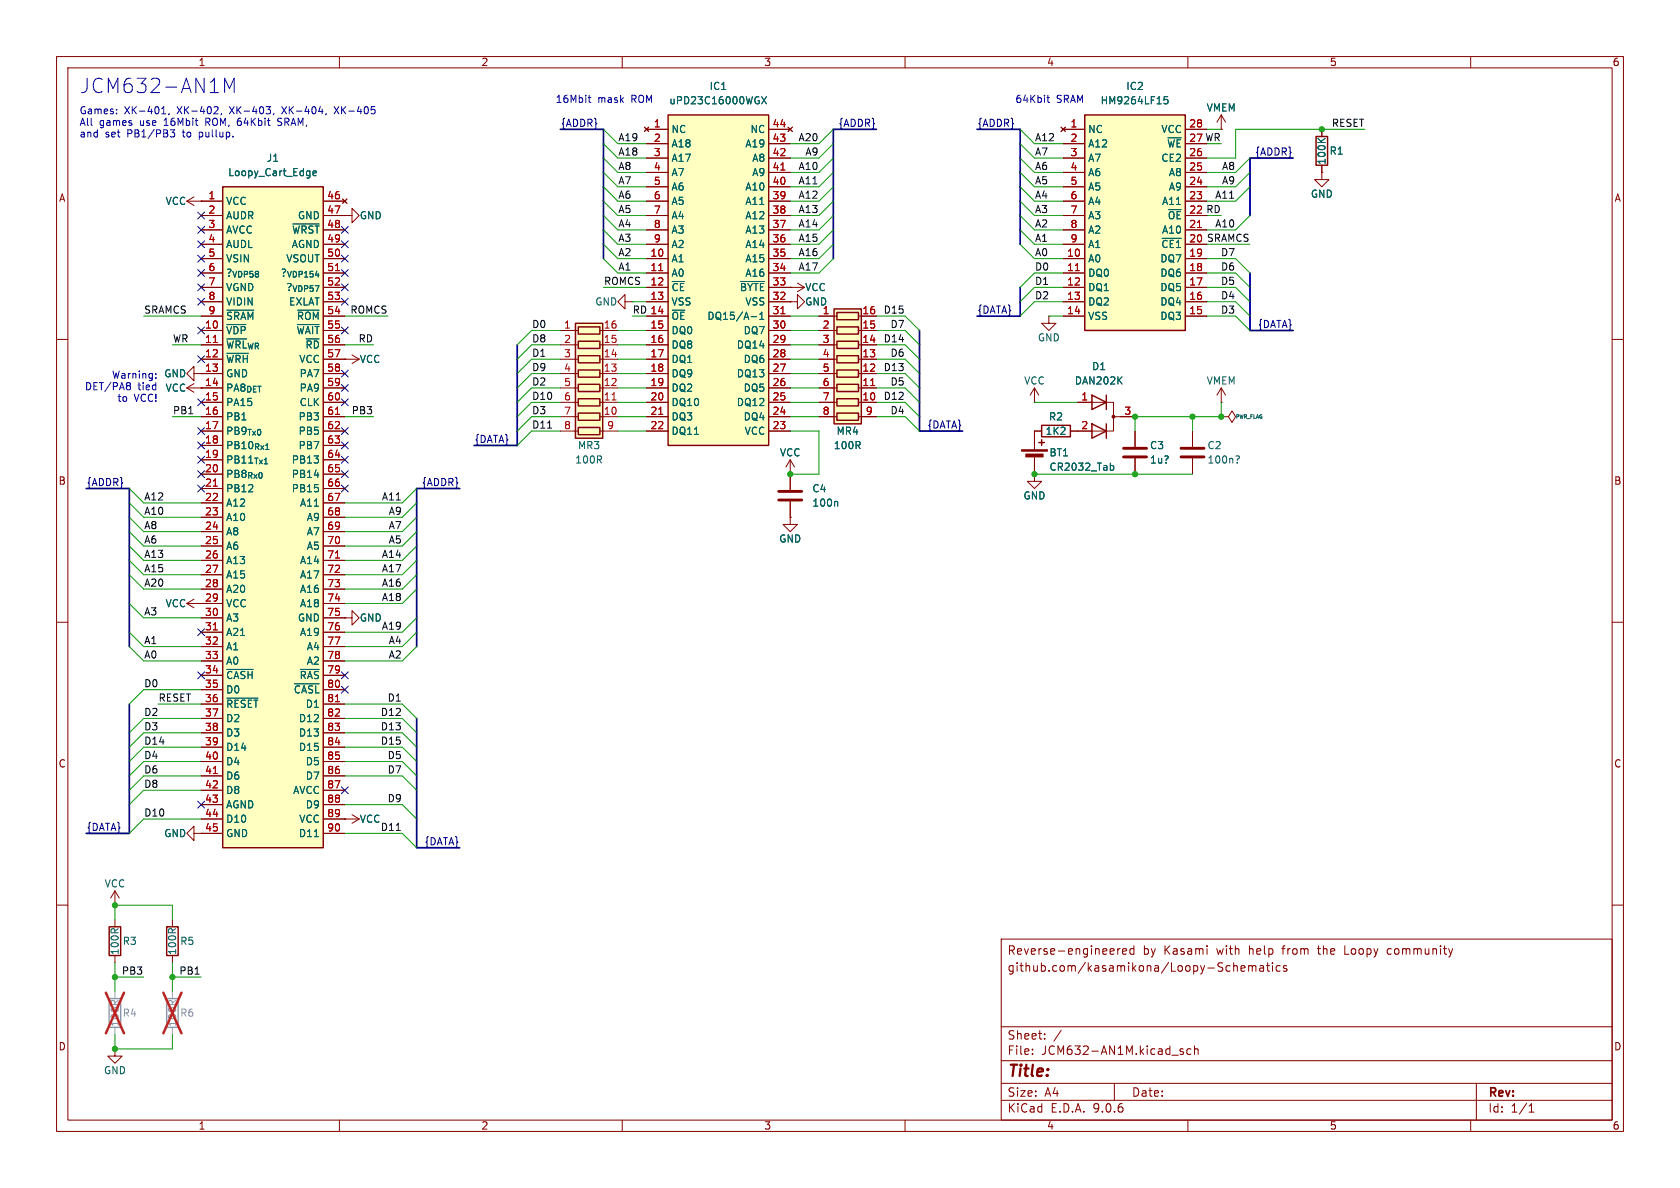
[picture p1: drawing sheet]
<svg xmlns="http://www.w3.org/2000/svg" width="297mm" height="210mm" viewBox="0 0 297 210" stroke-linecap="round" stroke-linejoin="round" font-family="sans-serif">
<g fill="none" stroke="#840000" stroke-width=".18">
<path d="M10 10h277v190h-277zM12 12h273v186h-273zM60 10v2M110 10v2M160 10v2M210 10v2M260 10v2M10 60h2M33 68.6l1.3 .7M33 68.6h2.6M34.3 67.8l-1.3 .8M35.6 68.6h.1"/>
<path d="M285 60h2M10 110h2M61 109.2h1.2v-1.2l1.3 1.2-1.3 1.3v-1.3M61 109.2h.1M285 110h2M10 160h2M177 166h108v32h-108zM197.6 167.7v1M198 167.7l-.3 .1-.1 .2M198.5 168.2l.7-.1-.1-.3-.4-.1-.2 .2v.7h.6M200.5 167.8l-.5-.1-.3 .3v.4l.2 .2h.6M200.5 167.2v1.5"/>
<path d="M213.4 167.2v.1M213.4 167.7v1M218.3 170.7h.2l.2 .2v.8M219.4 171.2l.7-.1-.1-.3-.4-.1-.2 .2 .1 .7h.5M220.7 170.8l.5-.1 .2 .2M220.7 170.7v1M221.4 170.9l.2-.2 .4 .1v.9M221.4 170.9v.8M222.7 170.8h.6l.1 .9M223.4 171.1h-.5a.29 .29 0 0 0-.2 .3 .29 .29 0 0 0 .2 .3l.5-.1M223.9 170.7h.6M224.1 170.2v1.3l.4 .2"/>
<path d="M225 170.2v.1M225 170.7v1M226.3 170.8l-.4-.1-.3 .3v.4l.1 .2h.6M227.5 170.8l-.4-.1-.2 .2 .1 .2 .5 .2v.3h-.6M237.7 167.2v1.5h.8M245.5 167.7l-.3 .3v.4l.3 .3M285 160h2M20.3 185.4v1.3h1.3l-1.3 1.3-1.3-1.3h1.3M20.3 185.4h.1M60 198v2M110 198v2M160 198v2"/>
<path d="M177 194.5h108M177 191.5h108M177 187.5h108M177 181.5h108M182.5 186.3v.1M182.5 185.5v.1M184.7 183.6v.1M184.7 182.8v.1M187.6 182.1l-1.3 2M197 191.5v3M208.8 185.9l.4 .1v.2l-.2 .2h-.3M208.8 185.4l.4 .1"/>
<path d="M210 198v2M210.5 185.5l-.4-.1-.3 .3v.4l.2 .2h.5M211.2 185.5l.2-.1 .3 .1 .1 .9M211.2 184.9v1.5M260 198v2M261 191.5v6.5M270.3 196.6h.9M270.3 195.5l.4-.4v1.5"/>
</g>
<path d="M19.3 176.5h2v5.1h-2z" fill="none" stroke="#a1a1a1" stroke-width=".25"/>
<path d="M20.3 175.3v1.2M20.3 181.6v1.3" fill="none" stroke="#a1a1a1" stroke-width=".18"/>
<path d="M18.7 175.5l3.2 7.2M21.9 175.5l-3.2 7.2" fill="none" stroke="#e12e31" stroke-width=".46"/>
<path d="M118.1 20.3h17.8v58.4h-17.8z" fill="#ffffc2"/>
<path d="M118.1 20.3h17.8v58.4h-17.8z" fill="none" stroke="#840000" stroke-width=".25"/>
<g fill="none" stroke="#840000" stroke-width=".18">
<path d="M61 38.1h1.2v-1.3l1.3 1.3-1.3 1.3v-1.3M61 38.1h.1M113.9 22.5l.8 .7M114.3 22.9h3.8M114.3 25.4h3.8M114.3 27.9h3.8M114.3 30.5h3.8M114.3 33h3.8M114.3 35.6h3.8M114.3 38.1h3.8M114.7 22.5l-.8 .7M135.9 22.9h3.8"/>
<path d="M135.9 25.4h3.8M135.9 27.9h3.8M135.9 30.5h3.8M135.9 33h3.8M135.9 35.6h3.8M135.9 38.1h3.8M139.3 22.5l.8 .7M140.1 22.5l-.8 .7M114.3 40.6h3.8M114.3 43.2h3.8M114.3 45.7h3.8M114.3 48.3h3.8"/>
<path d="M114.3 50.8h3.8M114.3 53.3h3.8M114.3 55.9h3.8M114.3 58.4h3.8M135.9 40.6h3.8M135.9 43.2h3.8M135.9 45.7h3.8M135.9 48.3h3.8M135.9 50.8h3.8M135.9 53.3h3.8M135.9 55.9h3.8M135.9 58.4h3.8"/>
<path d="M114.3 61h3.8M114.3 63.5h3.8M114.3 66h3.8M114.3 68.6h3.8M114.3 71.1h3.8M114.3 73.7h3.8M114.3 76.2h3.8M135.9 61h3.8M135.9 63.5h3.8M135.9 66h3.8M135.9 68.6h3.8M135.9 71.1h3.8"/>
<path d="M135.9 73.7h3.8M135.9 76.2h3.8M33 106.7l1.3 .7M33 106.7h2.6M34.3 105.9l-1.3 .8M35.6 106.7h.1"/>
</g>
<path d="M138 30.1h.8M116.4 47.8h.8M138 55.5h.8M116.4 73.2h.8" fill="none" stroke="#a90000" stroke-width=".18"/>
<path d="M134.7 17.1l.8 1.3M135.5 17.1l-.8 1.3M130.9 49.8h4.3M132.8 56h1M134.3 56.5h.7M134.3 55.6l.4-.4v1.3" fill="none" stroke="#006464" stroke-width=".18"/>
<path d="M147.4 54.6h4.9v20.3h-4.9z" fill="#ffffc2"/>
<path d="M232.7 24.1h2v5.1h-2zM147.4 54.6h4.9v20.3h-4.9zM148 55.2h3.8v1.3h-3.8zM148 57.8h3.8v1.3h-3.8zM148 60.3h3.8v1.3h-3.8zM148 62.9h3.8v1.2h-3.8zM148 65.4h3.8v1.3h-3.8zM148 67.9h3.8v1.3h-3.8zM148 70.5h3.8v1.3h-3.8zM148 73h3.8v1.3h-3.8zM19.3 163.8h2v5.1h-2z" fill="none" stroke="#840000" stroke-width=".25"/>
<g fill="none" stroke="#840000" stroke-width=".18">
<path d="M33 35.6l1.3 .7M33 35.6h2.6M34.3 34.8l-1.3 .8M35.6 35.6h.1M233.7 30.5v1.3h1.2l-1.2 1.2-1.3-1.2h1.3M233.7 30.5h.1M233.7 22.9v1.2M233.7 29.2v1.3M139.7 50.8h.1M139.7 53.3h1.3v-1.2l1.2 1.2-1.2 1.3v-1.3M139.7 53.3h.1M139.7 50.8h2.5"/>
<path d="M141 50l1.2 .8M142.2 50.8l-1.2 .8M144.8 55.9h3.2M144.8 58.4h3.2M151.8 55.9h3.1M151.8 58.4h3.1M144.8 61h3.2M144.8 63.5h3.2M144.8 66h3.2M144.8 68.6h3.2M144.8 71.1h3.2M144.8 73.7h3.2"/>
<path d="M151.8 61h3.1M151.8 63.5h3.1M151.8 66h3.1M151.8 68.6h3.1M151.8 71.1h3.1M151.8 73.7h3.1M20.3 157.5v2.5M20.3 157.5l.8 1.3M20.3 157.5l-.7 1.3M34.3 147.3v-1.2l-1.3 1.2 1.3 1.3v-1.3h1.3M35.6 147.3h.1M61 144.8h.1"/>
<path d="M61 144.8h2.5M62.2 144l1.3 .8M63.5 144.8l-1.3 .7M20.3 160h.1M20.3 162.6v1.2M20.3 168.9v1.3"/>
</g>
<path d="M153.9 68.2h.7" fill="none" stroke="#a90000" stroke-width=".18"/>
<path d="M29.5 176.5h2v5.1h-2z" fill="none" stroke="#a1a1a1" stroke-width=".25"/>
<path d="M30.5 175.3v1.2M30.5 181.6v1.3" fill="none" stroke="#a1a1a1" stroke-width=".18"/>
<path d="M28.9 175.5l3.2 7.2M32.1 175.5l-3.2 7.2" fill="none" stroke="#e12e31" stroke-width=".46"/>
<path d="M233 24.5l.7 .7M234.3 24.5l-.8 .5" fill="none" stroke="#006464" stroke-width=".18"/>
<path d="M39.4 33h17.7v116.9h-17.7z" fill="#ffffc2"/>
<path d="M39.4 33h17.7v116.9h-17.7zM29.5 163.8h2v5.1h-2z" fill="none" stroke="#840000" stroke-width=".25"/>
<g fill="none" stroke="#840000" stroke-width=".18">
<path d="M35.6 35.6h3.8M35.6 38.1h3.8M57.1 35.6h3.9M57.1 38.1h3.9M60.6 35.2l.7 .7M61.3 35.2l-.7 .7M215.9 22.9h.1M215.9 20.3l-.8 1.3M215.9 20.3l.8 1.3M215.9 20.3v2.6M35.6 40.6h3.8M35.6 43.2h3.8"/>
<path d="M35.6 45.7h3.8M35.6 48.3h3.8M35.6 50.8h3.8M35.6 53.3h3.8M35.6 55.9h3.8M35.6 58.4h3.8M57.1 40.6h3.9M57.1 43.2h3.9M57.1 45.7h3.9M57.1 48.3h3.9M57.1 50.8h3.9M57.1 53.3h3.9"/>
<path d="M57.1 55.9h3.9M57.1 58.4h3.9M34.3 66v-1.2l-1.3 1.2 1.3 1.3v-1.3h1.3M35.6 66h.1M35.6 61h3.8M35.6 63.5h3.8M35.6 66h3.8M35.6 68.6h3.8M35.6 71.1h3.8M35.6 73.7h3.8M35.6 76.2h3.8M35.6 78.7h3.8"/>
<path d="M57.1 61h3.9M57.1 63.5h6.4M57.1 66h3.9M57.1 68.6h3.9M57.1 71.1h3.9M57.1 73.7h3.9M57.1 76.2h3.9M57.1 78.7h3.9M61 63.5h.1M62.2 62.7l1.3 .8M63.5 63.5l-1.3 .8M215.9 73.7h1.3l.6-1.1 .6 1.1-.6 1-.6-1"/>
<path d="M215.9 73.7h.1M35.6 81.3h3.8M35.6 83.8h3.8M35.6 86.4h3.8M35.6 88.9h3.8M35.6 91.4h3.8M35.6 94h3.8M35.6 96.5h3.8M35.6 99.1h3.8M57.1 81.3h3.9M57.1 83.8h3.9M57.1 86.4h3.9"/>
<path d="M57.1 88.9h3.9M57.1 91.4h3.9M57.1 94h3.9M57.1 96.5h3.9M57.1 99.1h3.9M35.6 101.6h3.8M35.6 104.1h3.8M35.6 106.7h3.8M35.6 109.2h3.8M35.6 111.8h3.8M35.6 114.3h3.8M35.6 116.8h3.8"/>
<path d="M35.6 119.4h3.8M57.1 101.6h3.9M57.1 104.1h3.9M57.1 106.7h3.9M57.1 109.2h3.9M57.1 111.8h3.9M57.1 114.3h3.9M57.1 116.8h3.9M57.1 119.4h3.9M35.6 121.9h3.8M35.6 124.5h3.8M35.6 127h3.8"/>
<path d="M35.6 129.5h3.8M35.6 132.1h3.8M35.6 134.6h3.8M35.6 137.2h3.8M35.6 139.7h3.8M57.1 121.9h3.9M57.1 124.5h3.9M57.1 127h3.9M57.1 129.5h3.9M57.1 132.1h3.9M57.1 134.6h3.9M57.1 137.2h3.9"/>
<path d="M57.1 139.7h3.9M35.6 142.2h3.8M35.6 144.8h3.8M35.6 147.3h3.8M57.1 142.2h3.9M57.1 144.8h3.9M57.1 147.3h3.9M30.5 162.6v1.2M30.5 168.9v1.3"/>
</g>
<g fill="none" stroke="#006464" stroke-width=".18">
<path d="M51.8 39.6h4.6M55.3 30.6l.6-.1v-.2l-.4-.1-.2 .2 .1 .6h.5M40.1 54.8h4.8M40.1 57.4h3.4M40.1 59.9h3.5M52.6 57.4h3.8M52.6 54.8h3.8M40.1 62.5h3.8M40.1 118.3h4.6M53.1 118.3h3.3M40.1 123.4h5.5M52.1 120.9h4.3"/>
<path d="M55.6 147.9h.7"/>
</g>
<path d="M59.3 47.8h.7M37.7 60.5h.7M59.3 73.2h.7M37.7 85.9h.7M59.3 98.6h.7M37.7 111.3h.7M37.7 136.7h.7M59.3 124h.7" fill="none" stroke="#a90000" stroke-width=".18"/>
<path d="M191.8 20.3h17.7v38.1h-17.7z" fill="#ffffc2"/>
<path d="M191.8 20.3h17.7v38.1h-17.7z" fill="none" stroke="#840000" stroke-width=".25"/>
<g fill="none" stroke="#840000" stroke-width=".18">
<path d="M187.6 22.5l.7 .7M188 22.9h3.8M188 25.4h3.8M188 27.9h3.8M188 30.5h3.8M188 33h3.8M188 35.6h3.8M188 38.1h3.8M188.3 22.5l-.7 .7M209.5 22.9h3.9M209.5 25.4h3.9M209.5 27.9h3.9"/>
<path d="M209.5 30.5h3.9M209.5 33h3.9M209.5 35.6h3.9M209.5 38.1h3.9M110.5 53.3v-1.2l-1.3 1.2 1.3 1.3v-1.3h1.3M111.8 53.3h.1M188 55.9h3.8M188 40.6h3.8M188 43.2h3.8M188 45.7h3.8M188 48.3h3.8M188 50.8h3.8"/>
<path d="M188 53.3h3.8M209.5 55.9h3.9M209.5 40.6h3.9M209.5 43.2h3.9M209.5 45.7h3.9M209.5 48.3h3.9M209.5 50.8h3.9M209.5 53.3h3.9M210.8 76.2v2.8M215.9 71.1h.1M215.9 68.6l-.8 1.3M215.9 68.6l.8 1.3"/>
<path d="M215.9 68.6v2.5M139.7 91.4v1.3h1.3l-1.3 1.3-1.3-1.3h1.3M139.7 91.4h.1M139.7 83.8h.1M139.7 81.3v5.3M139.7 88.6v2.8M139.7 81.3l-.8 1.3M139.7 81.3l.8 1.3M210.8 81v2.8"/>
</g>
<path d="M190.1 47.8h.7M211.7 40.2h.7" fill="none" stroke="#a90000" stroke-width=".18"/>
<path d="M206.4 17.1h-.6v.6l.2-.1h.4l.1 .2-.1 .4-.1 .2-.5-.2M205.4 42.1h3.4M147.9 88.6l.2 .2v.7M218.6 80.6h.3l.2 .2-.4 .5M218.7 81.7v.2" fill="none" stroke="#006464" stroke-width=".18"/>
<path d="M208.8 79.2h4.1M137.7 86.9h4M137.7 88.4h4M208.8 80.8h4.1" fill="none" stroke="#840000" stroke-width=".51"/>
<path d="M101.7 57.2h4.9v20.3h-4.9z" fill="#ffffc2"/>
<g fill="none" stroke="#840000" stroke-width=".25">
<path d="M101.7 57.2h4.9v20.3h-4.9zM102.2 57.8h3.8v1.3h-3.8zM102.2 60.3h3.8v1.3h-3.8zM102.2 62.9h3.8v1.2h-3.8zM102.2 65.4h3.8v1.3h-3.8zM102.2 67.9h3.8v1.3h-3.8zM102.2 70.5h3.8v1.3h-3.8zM102.2 73h3.8v1.3h-3.8zM102.2 75.6h3.8v1.2h-3.8zM183.6 78.2h1.1M184.1 75.2h5.1v2h-5.1zM184.1 77.7v1"/>
<path d="M193 69.9l2.6 1.2-2.6 1.3zM193 74.9l2.6 1.3-2.6 1.3zM195.6 69.9v2.5M195.6 74.9v2.6"/>
</g>
<g fill="none" stroke="#840000" stroke-width=".18">
<path d="M35.6 35.6h.1M35.6 35.6h3.8M35.6 38.1h3.8M57.1 35.6h3.9M57.1 38.1h3.9M60.6 35.2l.7 .7M61 38.1h.1M61.3 35.2l-.7 .7M113.9 22.5l.8 .7M114.3 35.6h3.8M114.3 38.1h3.8M114.3 22.9h3.8"/>
<path d="M114.3 25.4h3.8M114.3 27.9h3.8M114.3 30.5h3.8M114.3 33h3.8M114.7 22.5l-.8 .7M135.9 35.6h3.8M135.9 38.1h3.8M135.9 22.9h3.8M135.9 25.4h3.8M135.9 27.9h3.8M135.9 30.5h3.8M135.9 33h3.8"/>
<path d="M139.3 22.5l.8 .7M140.1 22.5l-.8 .7M187.6 22.5l.7 .7M188 35.6h3.8M188 38.1h3.8M188 22.9h3.8M188 25.4h3.8M188 27.9h3.8M188 30.5h3.8M188 33h3.8M188.3 22.5l-.7 .7M209.5 35.6h3.9"/>
<path d="M209.5 38.1h3.9M209.5 22.9h3.9M209.5 25.4h3.9M209.5 27.9h3.9M209.5 30.5h3.9M209.5 33h3.9M215.9 22.9h.1M233.7 30.5h.1M233.7 22.9v1.2M233.7 29.2v1.3M35.6 58.4h3.8M35.6 40.6h3.8"/>
<path d="M35.6 43.2h3.8M35.6 45.7h3.8M35.6 48.3h3.8M35.6 50.8h3.8M35.6 53.3h3.8M35.6 55.9h3.8M57.1 58.4h3.9M57.1 40.6h3.9M57.1 43.2h3.9M57.1 45.7h3.9M57.1 48.3h3.9M57.1 50.8h3.9"/>
<path d="M57.1 53.3h3.9M57.1 55.9h3.9M99.1 58.4h3.1M106 58.4h3.2M114.3 58.4h3.8M114.3 40.6h3.8M114.3 43.2h3.8M114.3 45.7h3.8M114.3 48.3h3.8M114.3 50.8h3.8M114.3 53.3h3.8M114.3 55.9h3.8"/>
<path d="M135.9 58.4h3.8M135.9 40.6h3.8M135.9 43.2h3.8M135.9 45.7h3.8M135.9 48.3h3.8M135.9 50.8h3.8M135.9 53.3h3.8M135.9 55.9h3.8M139.7 53.3h.1M139.7 50.8h.1M144.8 58.4h2.5M144.8 55.9h2.5"/>
<path d="M152.4 58.4h2.5M152.4 55.9h2.5M185.4 55.9v1.3h1.3l-1.3 1.2-1.3-1.2h1.3M185.4 55.9h.1M188 40.6h3.8M188 43.2h3.8M188 45.7h3.8M188 48.3h3.8M188 50.8h3.8M188 53.3h3.8M188 55.9h3.8M209.5 40.6h3.9"/>
<path d="M209.5 43.2h3.9M209.5 45.7h3.9M209.5 48.3h3.9M209.5 50.8h3.9M209.5 53.3h3.9M209.5 55.9h3.9M35.6 66h.1M35.6 68.6h.1M35.6 61h3.8M35.6 63.5h3.8M35.6 66h3.8M35.6 68.6h3.8"/>
<path d="M35.6 71.1h3.8M35.6 73.7h3.8M35.6 76.2h3.8M35.6 78.7h3.8M57.1 61h3.9M57.1 63.5h3.9M57.1 66h3.9M57.1 68.6h3.9M57.1 71.1h3.9M57.1 73.7h3.9M57.1 76.2h3.9M57.1 78.7h3.9"/>
<path d="M61 63.5h.1M99.1 61h3.1M99.1 63.5h3.1M99.1 66h3.1M99.1 68.6h3.1M99.1 71.1h3.1M99.1 73.7h3.1M99.1 76.2h3.1M106 61h3.2M106 63.5h3.2M106 66h3.2M106 68.6h3.2"/>
<path d="M106 71.1h3.2M106 73.7h3.2M106 76.2h3.2M114.3 61h3.8M114.3 63.5h3.8M114.3 66h3.8M114.3 68.6h3.8M114.3 71.1h3.8M114.3 73.7h3.8M114.3 76.2h3.8M135.9 61h3.8M135.9 63.5h3.8"/>
<path d="M135.9 66h3.8M135.9 68.6h3.8M135.9 71.1h3.8M135.9 73.7h3.8M135.9 76.2h3.8M144.8 61h2.5M144.8 63.5h2.5M144.8 66h2.5M144.8 68.6h2.5M144.8 71.1h2.5M144.8 73.7h2.5M152.4 61h2.5"/>
<path d="M152.4 63.5h2.5M152.4 66h2.5M152.4 68.6h2.5M152.4 71.1h2.5M152.4 73.7h2.5M182.9 71.1h.1M182.9 68.6v2.5M182.9 68.6l.7 1.3M182.9 68.6l-.8 1.3M184.1 76.2h-1.2v3.3M190.5 71.1h6.3v5.1h-7.6M196.8 73.7h3.9"/>
<path d="M200.7 76.2v2.8M35.6 81.3h3.8M35.6 83.8h3.8M35.6 86.4h3.8M35.6 88.9h3.8M35.6 91.4h3.8M35.6 94h3.8M35.6 96.5h3.8M35.6 99.1h3.8M57.1 81.3h3.9M57.1 83.8h3.9M57.1 86.4h3.9"/>
<path d="M57.1 88.9h3.9M57.1 91.4h3.9M57.1 94h3.9M57.1 96.5h3.9M57.1 99.1h3.9M139.7 83.8h.1M139.7 91.4h.1M139.7 83.8v2.8M139.7 88.6v2.8M182.9 83.8v1.3h1.2l-1.2 1.3-1.3-1.3h1.3M182.9 83.8h.1M182.9 80.5v3.3"/>
<path d="M200.7 81v2.8M35.6 106.7h.1M35.6 101.6h3.8M35.6 104.1h3.8M35.6 106.7h3.8M35.6 109.2h3.8M35.6 111.8h3.8M35.6 114.3h3.8M35.6 116.8h3.8M35.6 119.4h3.8M57.1 101.6h3.9M57.1 104.1h3.9"/>
<path d="M57.1 106.7h3.9M57.1 109.2h3.9M57.1 111.8h3.9M57.1 114.3h3.9M57.1 116.8h3.9M57.1 119.4h3.9M61 109.2h.1M35.6 121.9h3.8M35.6 124.5h3.8M35.6 127h3.8M35.6 129.5h3.8M35.6 132.1h3.8"/>
<path d="M35.6 134.6h3.8M35.6 137.2h3.8M35.6 139.7h3.8M57.1 121.9h3.9M57.1 124.5h3.9M57.1 127h3.9M57.1 129.5h3.9M57.1 132.1h3.9M57.1 134.6h3.9M57.1 137.2h3.9M57.1 139.7h3.9M35.6 147.3h.1"/>
<path d="M35.6 142.2h3.8M35.6 144.8h3.8M35.6 147.3h3.8M57.1 142.2h3.9M57.1 144.8h3.9M57.1 147.3h3.9M61 144.8h.1"/>
</g>
<g fill="none" stroke="#a90000" stroke-width=".18">
<path d="M138 30.1h.8M59.3 47.8h.7M116.4 47.8h.8M138 55.5h.8M190.1 47.8h.7M211.7 40.2h.7M37.7 60.5h.7M59.3 73.2h.7M108.2 70.7h.7M116.4 73.2h.8M153.9 68.2h.7M37.7 85.9h.7"/>
<path d="M59.3 98.6h.7M37.7 111.3h.7M37.7 136.7h.7M59.3 124h.7"/>
</g>
<g fill="#840000" stroke="#840000" stroke-width=".18">
<path d="M180.6 79.5h4.6v.3h-4.6z"/>
<path d="M181.4 80.3h3v.5h-3z"/>
<circle cx="196.8" cy="73.7" r=".25"/>
</g>
<g fill="none" stroke="#006464" stroke-width=".18">
<path d="M134.7 17.1l.8 1.3M135.5 17.1l-.8 1.3M206.4 17.1h-.6v.6l.2-.1h.4l.1 .2-.1 .4-.1 .2-.5-.2M51.8 39.6h4.6M55.3 30.6l.6-.1v-.2l-.4-.1-.2 .2 .1 .6h.5M233 24.5l.7 .7M234.3 24.5l-.8 .5M40.1 54.8h4.8M40.1 57.4h3.4M40.1 59.9h3.5M52.6 57.4h3.8M52.6 54.8h3.8"/>
<path d="M130.9 49.8h4.3M132.8 56h1M134.3 56.5h.7M134.3 55.6l.4-.4v1.3M205.4 42.1h3.4M40.1 62.5h3.8M147.9 88.6l.2 .2v.7M196.4 82.3h.4l.1 .2-.1 .5-.4 .1M40.1 118.3h4.6M53.1 118.3h3.3M40.1 123.4h5.5M52.1 120.9h4.3"/>
<path d="M55.6 147.9h.7"/>
</g>
<path d="M198.6 79.2h4.1M198.6 80.8h4.1" fill="none" stroke="#840000" stroke-width=".51"/>
<path d="M96.8 75.7h.7M70.1 146.8h.7" fill="none" stroke="#0f0f0f" stroke-width=".18"/>
<path d="M99.1 22.9h7.6v22.8M154.9 22.9h-7.6v22.8M172.7 22.9h7.6v20.3M228.6 27.9h-7.6v10.2M162.6 58.4v17.8h7.6M180.3 50.8v5.1h-7.6M221 48.3v10.1h7.6M91.4 61v17.7h-7.6M15.2 86.4h7.7v27.9M81.3 86.4h-7.6v27.9M22.9 124.5v22.8h-7.7M73.7 127v22.9h7.6" fill="none" stroke="#000084" stroke-width=".3"/>
<g fill="none" stroke="#009600" stroke-width=".18">
<path d="M106.7 30.5l2.5 2.5h5.1M106.7 38.1l2.5 2.5h5.1M106.7 35.6l2.5 2.5h5.1M106.7 33l2.5 2.6h5.1M106.7 27.9l2.5 2.6h5.1M106.7 22.9l2.5 2.5h5.1M106.7 25.4l2.5 2.5h5.1M147.3 30.5l-2.5 2.5h-5.1M147.3 38.1l-2.5 2.5h-5.1M147.3 35.6l-2.5 2.5h-5.1M147.3 33l-2.5 2.6h-5.1M147.3 27.9l-2.5 2.6h-5.1"/>
<path d="M147.3 22.9l-2.5 2.5h-5.1M147.3 25.4l-2.5 2.5h-5.1M180.3 30.5l2.6 2.5h5.1M180.3 38.1l2.6 2.5h5.1M180.3 35.6l2.6 2.5h5.1M180.3 33l2.6 2.6h5.1M180.3 27.9l2.6 2.6h5.1M180.3 22.9l2.6 2.5h5.1M180.3 25.4l2.6 2.5h5.1M213.4 22.9h2.5M221 30.5l-2.6 2.5h-5M221 38.1l-2.6 2.5h-5"/>
<path d="M221 33l-2.6 2.6h-5M221 27.9l-2.6 2.6h-5M241.3 22.9h-22.9v5h-5M25.4 55.9h10.2M61 55.9h7.6M99.1 58.4h-5.1l-2.6 2.6M106.7 43.2l2.5 2.5h5.1M106.7 40.6l2.5 2.6h5.1M106.7 45.7l2.5 2.6h5.1M106.7 50.8h7.6M109.2 58.4h5.1M111.8 53.3h2.5"/>
<path d="M139.7 58.4h5.1M139.7 55.9h5.1M147.3 43.2l-2.5 2.5h-5.1M147.3 40.6l-2.5 2.6h-5.1M147.3 45.7l-2.5 2.6h-5.1M154.9 58.4h5.1l2.6 2.6M154.9 55.9h5.1l2.6 2.5M180.3 43.2l2.6 2.5h5.1M180.3 40.6l2.6 2.6h5.1M185.4 55.9h2.6M188 48.3h-5.1l-2.6 2.5M188 53.3h-5.1l-2.6 2.6"/>
<path d="M188 50.8h-5.1l-2.6 2.5M213.4 55.9h5l2.6 2.5M213.4 45.7h5l2.6 2.6M213.4 43.2h7.6M213.4 48.3h5l2.6 2.5M213.4 53.3h5l2.6 2.6M213.4 50.8h5l2.6 2.5M30.5 61h5.1M30.5 73.7h5.1M61 61h5M61 73.7h5M99.1 61h-5.1l-2.6 2.5"/>
<path d="M99.1 73.7h-5.1l-2.6 2.5M99.1 63.5h-5.1l-2.6 2.5M99.1 71.1h-5.1l-2.6 2.6M99.1 66h-5.1l-2.6 2.6M99.1 68.6h-5.1l-2.6 2.5M99.1 76.2h-5.1l-2.6 2.5M109.2 61h5.1M109.2 73.7h5.1M109.2 63.5h5.1M109.2 71.1h5.1M109.2 66h5.1M109.2 68.6h5.1"/>
<path d="M109.2 76.2h5.1M139.7 61h5.1M139.7 73.7h5.1M139.7 63.5h5.1M139.7 71.1h5.1M139.7 76.2h5.1v7.6h-5.1M139.7 66h5.1M139.7 68.6h5.1M154.9 61h5.1l2.6 2.5M154.9 73.7h5.1l2.6 2.5M154.9 63.5h5.1l2.6 2.5M154.9 71.1h5.1l2.6 2.6"/>
<path d="M154.9 66h5.1l2.6 2.6M154.9 68.6h5.1l2.6 2.5M182.9 71.1h7.6M210.8 73.7v2.5M215.9 71.1v2.6h-15.2v2.5M22.9 91.4l2.5 2.6h10.2M22.9 94l2.5 2.5h10.2M22.9 88.9l2.5 2.5h10.2M22.9 96.5l2.5 2.6h10.2M22.9 86.4l2.5 2.5h10.2M22.9 99.1l2.5 2.5h10.2M73.7 91.4l-2.6 2.6h-10.1"/>
<path d="M73.7 94l-2.6 2.5h-10.1M73.7 88.9l-2.6 2.5h-10.1M73.7 96.5l-2.6 2.6h-10.1M73.7 86.4l-2.6 2.5h-10.1M73.7 99.1l-2.6 2.5h-10.1M182.9 83.8h27.9M22.9 114.3l2.5 2.5h10.2M22.9 111.8l2.5 2.5h10.2M22.9 101.6l2.5 2.5h10.2M22.9 106.7l2.5 2.5h10.2M73.7 114.3l-2.6 2.5h-10.1M73.7 111.8l-2.6 2.5h-10.1"/>
<path d="M73.7 109.2l-2.6 2.6h-10.1M73.7 101.6l-2.6 2.5h-10.1M73.7 104.1l-2.6 2.6h-10.1M27.9 124.5h7.7M35.6 127h-10.2l-2.5 2.5M35.6 129.5h-10.2l-2.5 2.6M35.6 132.1h-10.2l-2.5 2.5M35.6 137.2h-10.2l-2.5 2.5M35.6 134.6h-10.2l-2.5 2.6M35.6 139.7h-10.2l-2.5 2.5M35.6 121.9h-10.2l-2.5 2.6M61 127h10.1l2.6 2.5"/>
<path d="M61 129.5h10.1l2.6 2.6M61 132.1h10.1l2.6 2.5M61 124.5h10.1l2.6 2.5M61 137.2h10.1l2.6 2.5M61 134.6h10.1l2.6 2.6M35.6 144.8h-10.2l-2.5 2.5M61 147.3h10.1l2.6 2.6M61 142.2h10.1l2.6 2.6M20.3 162.6v-2.6h10.2v2.6M20.3 170.2v5.1M20.3 172.7h5.1M30.5 170.2v5.1"/>
<path d="M30.5 172.7h5.1M20.3 182.9v2.5h10.2v-2.5"/>
</g>
<g fill="none" stroke="#000084" stroke-width=".18">
<path d="M35 37.5l1.2 1.2M36.2 37.5l-1.2 1.2M35 47.7l1.2 1.2M35 50.2l1.2 1.2M35 57.8l1.2 1.2M35 42.6l1.2 1.2M35 40l1.2 1.2M35 45.1l1.2 1.2M35 52.7l1.2 1.2M36.2 47.7l-1.2 1.2M36.2 50.2l-1.2 1.2M36.2 57.8l-1.2 1.2"/>
<path d="M36.2 42.6l-1.2 1.2M36.2 40l-1.2 1.2M36.2 45.1l-1.2 1.2M36.2 52.7l-1.2 1.2M60.4 40l1.2 1.2M60.4 52.7l1.2 1.2M60.4 47.7l1.2 1.2M60.4 50.2l1.2 1.2M60.4 45.1l1.2 1.2M60.4 57.8l1.2 1.2M60.4 42.6l1.2 1.2M61.6 45.1l-1.2 1.2"/>
<path d="M61.6 40l-1.2 1.2M61.6 50.2l-1.2 1.2M61.6 52.7l-1.2 1.2M61.6 57.8l-1.2 1.2M61.6 47.7l-1.2 1.2M61.6 42.6l-1.2 1.2M35 70.5l1.2 1.2M35 62.9l1.2 1.2M35 75.6l1.2 1.2M35 78.1l1.2 1.2M36.2 70.5l-1.2 1.2M36.2 62.9l-1.2 1.2"/>
<path d="M36.2 75.6l-1.2 1.2M36.2 78.1l-1.2 1.2M60.4 78.1l1.2 1.2M60.4 70.5l1.2 1.2M60.4 68l1.2 1.2M60.4 65.4l1.2 1.2M60.4 75.6l1.2 1.2M61.6 78.1l-1.2 1.2M61.6 70.5l-1.2 1.2M61.6 68l-1.2 1.2M61.6 65.4l-1.2 1.2M61.6 75.6l-1.2 1.2"/>
<path d="M35 80.7l1.2 1.2M35 85.8l1.2 1.2M35 83.2l1.2 1.2M36.2 80.7l-1.2 1.2M36.2 85.8l-1.2 1.2M36.2 83.2l-1.2 1.2M60.4 85.8l1.2 1.2M60.4 83.2l1.2 1.2M60.4 80.7l1.2 1.2M61.6 85.8l-1.2 1.2M61.6 83.2l-1.2 1.2M61.6 80.7l-1.2 1.2"/>
<path d="M35 111.2l1.2 1.2M35 118.8l1.2 1.2M36.2 111.2l-1.2 1.2M36.2 118.8l-1.2 1.2M60.4 118.8l1.2 1.2M61.6 118.8l-1.2 1.2M60.4 121.3l1.2 1.2M60.4 139.1l1.2 1.2M61.6 121.3l-1.2 1.2M61.6 139.1l-1.2 1.2M35 141.6l1.2 1.2M36.2 141.6l-1.2 1.2"/>
</g>
<g fill="none" stroke="#0000c2" stroke-width=".18">
<path d="M20.6 19.3v.2M28.8 19l.1-.1v1.2M38 18.9h.4l.2 .3-.8 .9h.8M39.7 16.4v-2.6l.9 1.8 .8-1.8v2.6M47 18.9h.8l-.4 .4M47.7 19.4l.1 .2-.1 .5M59.1 18.9l.8 1.2M59.9 18.9l-.8 1.2M65.7 18.9h.6M66.2 19.4l.1 .2-.1 .5M104 17.3h.5M104.2 16.8v1.1l.3 .2"/>
<path d="M185.1 17.3h.5M185.3 16.8v1.1l.3 .2M20.6 20v.1M28.6 20.1h.7M29.9 20.1l-.1 .2M30.9 22.9l-.4 .5 .3 .1 .1 .5-.3 .2h-.3M39.2 20.1l-.2 .2M48.4 20.1l-.1 .2M49.1 22.1l.5 .1M49.6 20.9h-.3l-.2 .2 .1 .3 .4 .2M57.7 20.1l-.1 .2M22.9 68.1l-.1 .1 .3 .2v.3l-.3 .2"/>
<path d="M27.5 66.7v.2M27.5 66.1v.1"/>
</g>
<g fill="#009600" stroke="#009600" stroke-width=".18">
<circle cx="20.3" cy="185.4" r=".46"/>
<circle cx="20.3" cy="172.7" r=".46"/>
<circle cx="30.5" cy="172.7" r=".46"/>
<circle cx="20.3" cy="160" r=".46"/>
<circle cx="139.7" cy="83.8" r=".46"/>
<circle cx="233.7" cy="22.9" r=".46"/>
<circle cx="200.7" cy="83.8" r=".46"/>
<circle cx="210.8" cy="73.7" r=".46"/>
<circle cx="200.7" cy="73.7" r=".46"/>
<circle cx="182.9" cy="83.8" r=".46"/>
<circle cx="215.9" cy="73.7" r=".46"/>
</g>
<text font-size="3.5" fill="#0000c2" x="14" y="16.7">JCM632-AN1M</text>
<text font-size="2.8" fill="#840000" x="178" y="190.9">Title:</text>
<g font-size="2.1" fill="#840000">
<text x="178" y="172">github.com/kasamikona/Loopy-Schematics</text>
<text x="178" y="169">Reverse-engineered</text>
<text x="202" y="169">by</text>
<text x="205.8" y="169">Kasami</text>
<text x="215.3" y="169">with</text>
<text x="221.1" y="169">help</text>
<text x="227.1" y="169">from</text>
<text x="233.6" y="169">the</text>
<text x="238.4" y="169">Loopy</text>
<text x="246.1" y="169">community</text>
<text x="178" y="184">Sheet:</text>
<text x="178" y="186.7">File:</text>
<text x="184.1" y="186.7">JCM632-AN1M.kicad_sch</text>
<text x="178" y="196.9">KiCad</text>
<text x="178" y="194.1">Size:</text>
<text x="184.7" y="194.1">A4</text>
<text x="185.7" y="196.9">E.D.A.</text>
<text x="193.3" y="196.9">9.0.6</text>
<text x="200" y="194.1">Date:</text>
<text x="263" y="194.3">Rev:</text>
<text x="263" y="196.9">Id:</text>
<text x="267.1" y="196.9">1/1</text>
</g>
<g font-size="1.8" fill="#840000">
<text x="35" y="11.9">1</text>
<text x="85" y="11.9">2</text>
<text x="135" y="11.9">3</text>
<text x="185" y="11.9">4</text>
<text x="235" y="11.9">5</text>
<text x="285" y="11.9">6</text>
<text x="10.3" y="35.9">A</text>
<text x="285.3" y="35.9">A</text>
<text x="10.3" y="85.9">B</text>
<text x="285.3" y="85.9">B</text>
<text x="10.3" y="135.9">C</text>
<text x="285.3" y="135.9">C</text>
<text x="10.3" y="185.9">D</text>
<text x="285.3" y="185.9">D</text>
<text x="35" y="199.9">1</text>
<text x="85" y="199.9">2</text>
<text x="135" y="199.9">3</text>
<text x="185" y="199.9">4</text>
<text x="235" y="199.9">5</text>
<text x="285" y="199.9">6</text>
</g>
<g font-size="1.8" fill="#006464">
<text x="125.4" y="16.1">IC1</text>
<text x="199" y="16.1">IC2</text>
<text x="118.2" y="18.6">uPD23C16000WGX</text>
<text x="118.6" y="23.7">NC</text>
<text x="132.6" y="23.7">NC</text>
<text x="192.3" y="23.7">NC</text>
<text x="194.5" y="18.6">HM9264LF15</text>
<text x="205.2" y="23.7">VCC</text>
<text x="213.2" y="19.9">VMEM</text>
<text x="47.1" y="28.8">J1</text>
<text x="118.6" y="26.3">A18</text>
<text x="118.6" y="28.8">A17</text>
<text x="131.7" y="26.3">A19</text>
<text x="132.9" y="28.8">A8</text>
<text x="192.3" y="26.3">A12</text>
<text x="192.3" y="28.8">A7</text>
<text x="205.2" y="28.8">CE2</text>
<text x="206.2" y="26.3">~{WE}</text>
<text x="234.5" y="29.2" transform="rotate(-90 234.5 29.2)">100K</text>
<text x="235" y="27.5">R1</text>
<text x="40.2" y="31.3">Loopy_Cart_Edge</text>
<text x="118.6" y="31.3">A7</text>
<text x="118.6" y="33.9">A6</text>
<text x="131.7" y="33.9">A10</text>
<text x="132.9" y="31.3">A9</text>
<text x="192.3" y="31.3">A6</text>
<text x="192.3" y="33.9">A5</text>
<text x="206.5" y="31.3">A8</text>
<text x="206.5" y="33.9">A9</text>
<text x="231.6" y="35.2">GND</text>
<text x="29.2" y="36.4">VCC</text>
<text x="39.9" y="36.4">VCC</text>
<text x="39.9" y="39">AUDR</text>
<text x="39.9" y="41.5">AVCC</text>
<text x="51.5" y="41.5">~{WRST}</text>
<text x="52.6" y="39">GND</text>
<text x="63.5" y="39">GND</text>
<text x="118.6" y="36.4">A5</text>
<text x="118.6" y="39">A4</text>
<text x="118.6" y="41.5">A3</text>
<text x="131.7" y="36.4">A11</text>
<text x="131.7" y="39">A12</text>
<text x="131.7" y="41.5">A13</text>
<text x="192.3" y="36.4">A4</text>
<text x="192.3" y="39">A3</text>
<text x="192.3" y="41.5">A2</text>
<text x="205.3" y="36.4">A11</text>
<text x="205.3" y="41.5">A10</text>
<text x="206.4" y="39">~{OE}</text>
<text x="39.9" y="44">AUDL</text>
<text x="39.9" y="46.6">VSIN</text>
<text x="50.5" y="46.6">VSOUT</text>
<text x="51.5" y="44">AGND</text>
<text x="118.6" y="44">A2</text>
<text x="118.6" y="46.6">A1</text>
<text x="131.7" y="44">A14</text>
<text x="131.7" y="46.6">A15</text>
<text x="192.3" y="44">A1</text>
<text x="192.3" y="46.6">A0</text>
<text x="205" y="46.6">DQ7</text>
<text x="205.2" y="44">~{CE1}</text>
<text x="39.9" y="49.1">?_{VDP58} ?_{VDP154}</text>
<text x="39.9" y="51.7">VGND</text>
<text x="50.5" y="51.7">?_{VDP57}</text>
<text x="118.6" y="49.1">A0</text>
<text x="118.6" y="51.7">~{CE}</text>
<text x="130.7" y="51.7">~{BYTE}</text>
<text x="131.7" y="49.1">A16</text>
<text x="142.2" y="51.7">VCC</text>
<text x="192.3" y="49.1">DQ0</text>
<text x="192.3" y="51.7">DQ1</text>
<text x="205" y="49.1">DQ6</text>
<text x="205" y="51.7">DQ5</text>
<text x="39.9" y="54.2">VIDIN</text>
<text x="39.9" y="56.7">~{SRAM}</text>
<text x="39.9" y="59.3">~{VDP}</text>
<text x="51" y="54.2">EXLAT</text>
<text x="52.3" y="59.3">~{WAIT}</text>
<text x="52.4" y="56.7">~{ROM}</text>
<text x="105.1" y="54.2">GND</text>
<text x="118.6" y="54.2">VSS</text>
<text x="118.6" y="56.7">~{OE}</text>
<text x="118.6" y="59.3">DQ0</text>
<text x="125" y="56.7">DQ15/A-1</text>
<text x="131.4" y="59.3">DQ7</text>
<text x="131.7" y="54.2">VSS</text>
<text x="142.2" y="54.2">GND</text>
<text x="145.3" y="55.6">1</text>
<text x="192.3" y="56.7">VSS</text>
<text x="192.3" y="54.2">DQ2</text>
<text x="205" y="54.2">DQ4</text>
<text x="205" y="56.7">DQ3</text>
<text x="39.9" y="61.8">~{WRL}_{WR}</text>
<text x="39.9" y="64.4">~{WRH}</text>
<text x="52.8" y="64.4">VCC</text>
<text x="53.9" y="61.8">~{RD}</text>
<text x="63.5" y="64.4">VCC</text>
<text x="118.6" y="61.8">DQ8</text>
<text x="118.6" y="64.4">DQ1</text>
<text x="130.2" y="61.8">DQ14</text>
<text x="131.4" y="64.4">DQ6</text>
<text x="183.4" y="60.6">GND</text>
<text x="193" y="65.6">D1</text>
<text x="28.9" y="66.9">GND</text>
<text x="29.2" y="69.4">VCC</text>
<text x="39.9" y="66.9">GND</text>
<text x="39.9" y="69.4">PA8_{DET}</text>
<text x="39.9" y="72">PA15</text>
<text x="52.9" y="66.9">PA7</text>
<text x="52.9" y="69.4">PA9</text>
<text x="52.9" y="72">CLK</text>
<text x="118.6" y="66.9">DQ9</text>
<text x="118.6" y="69.4">DQ2</text>
<text x="118.6" y="72">DQ10</text>
<text x="130.2" y="66.9">DQ13</text>
<text x="130.2" y="72">DQ12</text>
<text x="131.4" y="69.4">DQ5</text>
<text x="181" y="68.2">VCC</text>
<text x="189.9" y="68.2">DAN202K</text>
<text x="213.2" y="68.2">VMEM</text>
<text x="39.9" y="74.5">PB1</text>
<text x="39.9" y="77.1">PB9_{Tx0}</text>
<text x="52.7" y="74.5">PB3</text>
<text x="52.7" y="77.1">PB5</text>
<text x="118.6" y="74.5">DQ3</text>
<text x="118.6" y="77.1">DQ11</text>
<text x="131.4" y="74.5">DQ4</text>
<text x="131.6" y="77.1">VCC</text>
<text x="147.8" y="77.1">MR4</text>
<text x="184.7" y="77.1">1K2</text>
<text x="185.3" y="74.5">R2</text>
<text x="39.9" y="79.6">PB10_{Rx1}</text>
<text x="39.9" y="82.1">PB11_{Tx1}</text>
<text x="51.5" y="82.1">PB13</text>
<text x="52.7" y="79.6">PB7</text>
<text x="101.6" y="82.1">100R</text>
<text x="102.1" y="79.6">MR3</text>
<text x="137.8" y="80.9">VCC</text>
<text x="147.3" y="79.6">100R</text>
<text x="185.4" y="80.9">BT1</text>
<text x="185.4" y="83.4">CR2032_Tab</text>
<text x="203.2" y="79.6">C3</text>
<text x="203.2" y="82.1">1u?</text>
<text x="213.4" y="79.6">C2</text>
<text x="213.4" y="82.1">100n?</text>
<text x="39.9" y="84.7">PB8_{Rx0}</text>
<text x="39.9" y="87.2">PB12</text>
<text x="39.9" y="89.8">A12</text>
<text x="51.5" y="84.7">PB14</text>
<text x="51.5" y="87.2">PB15</text>
<text x="52.9" y="89.8">A11</text>
<text x="143.5" y="87.2">C4</text>
<text x="143.5" y="89.8">100n</text>
<text x="180.8" y="88.5">GND</text>
<text x="39.9" y="92.3">A10</text>
<text x="39.9" y="94.8">A8</text>
<text x="54.1" y="92.3">A9</text>
<text x="54.1" y="94.8">A7</text>
<text x="39.9" y="97.4">A6</text>
<text x="39.9" y="99.9">A13</text>
<text x="52.9" y="99.9">A14</text>
<text x="54.1" y="97.4">A5</text>
<text x="137.7" y="96.1">GND</text>
<text x="29.2" y="107.5">VCC</text>
<text x="39.9" y="102.5">A15</text>
<text x="39.9" y="105">A20</text>
<text x="39.9" y="107.5">VCC</text>
<text x="52.9" y="102.5">A17</text>
<text x="52.9" y="105">A16</text>
<text x="52.9" y="107.5">A18</text>
<text x="39.9" y="110.1">A3</text>
<text x="39.9" y="112.6">A21</text>
<text x="52.6" y="110.1">GND</text>
<text x="52.9" y="112.6">A19</text>
<text x="63.5" y="110.1">GND</text>
<text x="67.4" y="111.4">A19</text>
<text x="39.9" y="115.2">A1</text>
<text x="39.9" y="117.7">A0</text>
<text x="54.1" y="115.2">A4</text>
<text x="54.1" y="117.7">A2</text>
<text x="39.9" y="120.2">~{CASH}</text>
<text x="39.9" y="122.8">D0</text>
<text x="39.9" y="125.3">~{RESET}</text>
<text x="51.8" y="122.8">~{CASL}</text>
<text x="52.9" y="120.2">~{RAS}</text>
<text x="54" y="125.3">D1</text>
<text x="39.9" y="127.9">D2</text>
<text x="39.9" y="130.4">D3</text>
<text x="52.7" y="127.9">D12</text>
<text x="52.7" y="130.4">D13</text>
<text x="39.9" y="132.9">D14</text>
<text x="39.9" y="135.5">D4</text>
<text x="52.7" y="132.9">D15</text>
<text x="54" y="135.5">D5</text>
<text x="39.9" y="138">D6</text>
<text x="39.9" y="140.6">D8</text>
<text x="39.9" y="143.1">AGND</text>
<text x="51.7" y="140.6">AVCC</text>
<text x="54" y="138">D7</text>
<text x="54" y="143.1">D9</text>
<text x="28.9" y="148.2">GND</text>
<text x="39.9" y="145.6">D10</text>
<text x="39.9" y="148.2">GND</text>
<text x="52.7" y="148.2">D11</text>
<text x="52.8" y="145.6">VCC</text>
<text x="63.5" y="145.6">VCC</text>
<text x="67.2" y="147">D11</text>
<text x="18.4" y="157.1">VCC</text>
<text x="21.6" y="167.2">R3</text>
<text x="31.8" y="167.2">R5</text>
<text x="21.2" y="168.9" transform="rotate(-90 21.2 168.9)">100R</text>
<text x="31.3" y="168.9" transform="rotate(-90 31.3 168.9)">100R</text>
<text x="18.3" y="190.1">GND</text>
</g>
<g font-size="1.8" fill="#0000c2">
<text x="14" y="20.5">Games:</text>
<text x="14" y="22.6">All</text>
<text x="17.6" y="22.6">games</text>
<text x="22" y="20.5">XK-401,</text>
<text x="24.8" y="22.6">use</text>
<text x="29.3" y="22.6">16Mbit</text>
<text x="31.4" y="20.5">XK-402,</text>
<text x="36.8" y="22.6">ROM, 64Kbit</text>
<text x="40.9" y="20.5">XK-403,</text>
<text x="50" y="22.6">SRAM,</text>
<text x="50.3" y="20.5">XK-404,</text>
<text x="59.8" y="20.5">XK-405</text>
<text x="98.1" y="18.4">16Mbit</text>
<text x="105.7" y="18.4">mask</text>
<text x="111.7" y="18.4">ROM</text>
<text x="179.4" y="18.4">64Kbit</text>
<text x="186.8" y="18.4">SRAM</text>
<text x="14" y="24.6">and</text>
<text x="18.6" y="24.6">set</text>
<text x="22.6" y="24.6">PB1/PB3</text>
<text x="32.6" y="24.6">to</text>
<text x="35.6" y="24.6">pullup.</text>
<text x="14.9" y="69.2">DET/PA8</text>
<text x="19.7" y="67.1">Warning:</text>
<text x="20.7" y="71.2">to</text>
<text x="23.7" y="71.2">VCC!</text>
<text x="24.4" y="69.2">tied</text>
</g>
<g font-size="1.8" fill="#000084">
<text x="99.1" y="22.5">{ADDR}</text>
<text x="148.1" y="22.5">{ADDR}</text>
<text x="172.7" y="22.5">{ADDR}</text>
<text x="221.8" y="27.6">{ADDR}</text>
<text x="172.7" y="55.5">{DATA}</text>
<text x="222.3" y="58.1">{DATA}</text>
<text x="163.9" y="75.9">{DATA}</text>
<text x="83.8" y="78.4">{DATA}</text>
<text x="15.2" y="86">{ADDR}</text>
<text x="74.5" y="86">{ADDR}</text>
<text x="15.2" y="147">{DATA}</text>
<text x="75" y="149.5">{DATA}</text>
</g>
<g font-size="1.8" fill="#a90000">
<text x="115.5" y="22.6">1</text>
<text x="136.5" y="22.6">44</text>
<text x="189.2" y="22.6">1</text>
<text x="210.1" y="22.6">28</text>
<text x="115.5" y="25.1">2</text>
<text x="115.5" y="27.7">3</text>
<text x="136.5" y="25.1">43</text>
<text x="136.5" y="27.7">42</text>
<text x="189.2" y="25.1">2</text>
<text x="189.2" y="27.7">3</text>
<text x="210.1" y="27.7">26</text>
<text x="210.1" y="25.1">27</text>
<text x="36.8" y="35.3">1</text>
<text x="57.7" y="35.3">46</text>
<text x="115.5" y="30.2">4</text>
<text x="115.5" y="32.8">5</text>
<text x="115.5" y="35.3">6</text>
<text x="136.5" y="30.2">41</text>
<text x="136.5" y="32.8">40</text>
<text x="136.5" y="35.3">39</text>
<text x="189.2" y="30.2">4</text>
<text x="189.2" y="32.8">5</text>
<text x="189.2" y="35.3">6</text>
<text x="210.1" y="30.2">25</text>
<text x="210.1" y="32.8">24</text>
<text x="210.1" y="35.3">23</text>
<text x="36.8" y="37.8">2</text>
<text x="36.8" y="40.4">3</text>
<text x="57.7" y="37.8">47</text>
<text x="57.7" y="40.4">48</text>
<text x="115.5" y="37.8">7</text>
<text x="115.5" y="40.4">8</text>
<text x="136.5" y="37.8">38</text>
<text x="136.5" y="40.4">37</text>
<text x="189.2" y="37.8">7</text>
<text x="189.2" y="40.4">8</text>
<text x="210.1" y="40.4">21</text>
<text x="210.1" y="37.8">22</text>
<text x="36.8" y="42.9">4</text>
<text x="36.8" y="45.5">5</text>
<text x="57.7" y="42.9">49</text>
<text x="57.7" y="45.5">50</text>
<text x="114.9" y="45.5">10</text>
<text x="115.5" y="42.9">9</text>
<text x="136.5" y="42.9">36</text>
<text x="136.5" y="45.5">35</text>
<text x="188.6" y="45.5">10</text>
<text x="189.2" y="42.9">9</text>
<text x="210.1" y="45.5">19</text>
<text x="210.1" y="42.9">20</text>
<text x="36.8" y="48">6</text>
<text x="36.8" y="50.5">7</text>
<text x="36.8" y="53.1">8</text>
<text x="57.7" y="48">51</text>
<text x="57.7" y="50.5">52</text>
<text x="57.7" y="53.1">53</text>
<text x="114.9" y="48">11</text>
<text x="114.9" y="50.5">12</text>
<text x="114.9" y="53.1">13</text>
<text x="136.5" y="48">34</text>
<text x="136.5" y="50.5">33</text>
<text x="136.5" y="53.1">32</text>
<text x="188.6" y="48">11</text>
<text x="188.6" y="50.5">12</text>
<text x="188.6" y="53.1">13</text>
<text x="210.1" y="48">18</text>
<text x="210.1" y="50.5">17</text>
<text x="210.1" y="53.1">16</text>
<text x="36.2" y="58.2">10</text>
<text x="36.8" y="55.6">9</text>
<text x="57.7" y="55.6">54</text>
<text x="57.7" y="58.2">55</text>
<text x="99.6" y="58.2">1</text>
<text x="106.6" y="58.2">16</text>
<text x="114.9" y="58.2">15</text>
<text x="114.9" y="55.6">14</text>
<text x="136.5" y="55.6">31</text>
<text x="136.5" y="58.2">30</text>
<text x="145.3" y="58.2">2</text>
<text x="152.4" y="55.6">16</text>
<text x="152.4" y="58.2">15</text>
<text x="188.6" y="55.6">14</text>
<text x="210.1" y="55.6">15</text>
<text x="36.2" y="60.7">11</text>
<text x="36.2" y="63.2">12</text>
<text x="36.2" y="65.8">13</text>
<text x="57.7" y="60.7">56</text>
<text x="57.7" y="63.2">57</text>
<text x="57.7" y="65.8">58</text>
<text x="99.6" y="60.7">2</text>
<text x="99.6" y="63.2">3</text>
<text x="99.6" y="65.8">4</text>
<text x="106.6" y="60.7">15</text>
<text x="106.6" y="63.2">14</text>
<text x="106.6" y="65.8">13</text>
<text x="114.9" y="60.7">16</text>
<text x="114.9" y="63.2">17</text>
<text x="114.9" y="65.8">18</text>
<text x="136.5" y="60.7">29</text>
<text x="136.5" y="63.2">28</text>
<text x="136.5" y="65.8">27</text>
<text x="145.3" y="60.7">3</text>
<text x="145.3" y="63.2">4</text>
<text x="145.3" y="65.8">5</text>
<text x="152.4" y="60.7">14</text>
<text x="152.4" y="63.2">13</text>
<text x="152.4" y="65.8">12</text>
<text x="36.2" y="68.3">14</text>
<text x="36.2" y="70.9">15</text>
<text x="57.7" y="68.3">59</text>
<text x="57.7" y="70.9">60</text>
<text x="99.6" y="68.3">5</text>
<text x="99.6" y="70.9">6</text>
<text x="106.6" y="68.3">12</text>
<text x="106.6" y="70.9">11</text>
<text x="114.9" y="68.3">19</text>
<text x="114.9" y="70.9">20</text>
<text x="136.5" y="68.3">26</text>
<text x="136.5" y="70.9">25</text>
<text x="145.3" y="68.3">6</text>
<text x="145.3" y="70.9">7</text>
<text x="152.4" y="68.3">11</text>
<text x="152.4" y="70.9">10</text>
<text x="191.1" y="70.9">1</text>
<text x="36.2" y="73.4">16</text>
<text x="36.2" y="75.9">17</text>
<text x="57.7" y="73.4">61</text>
<text x="57.7" y="75.9">62</text>
<text x="99.6" y="73.4">7</text>
<text x="99.6" y="75.9">8</text>
<text x="106.6" y="73.4">10</text>
<text x="107.2" y="75.9">9</text>
<text x="114.9" y="73.4">21</text>
<text x="114.9" y="75.9">22</text>
<text x="136.5" y="73.4">24</text>
<text x="136.5" y="75.9">23</text>
<text x="145.3" y="73.4">8</text>
<text x="153" y="73.4">9</text>
<text x="191.1" y="75.9">2</text>
<text x="198.7" y="73.4">3</text>
<text x="36.2" y="78.5">18</text>
<text x="36.2" y="81">19</text>
<text x="36.2" y="83.6">20</text>
<text x="57.7" y="78.5">63</text>
<text x="57.7" y="81">64</text>
<text x="57.7" y="83.6">65</text>
<text x="36.2" y="86.1">21</text>
<text x="36.2" y="88.6">22</text>
<text x="57.7" y="86.1">66</text>
<text x="57.7" y="88.6">67</text>
<text x="36.2" y="91.2">23</text>
<text x="36.2" y="93.7">24</text>
<text x="57.7" y="91.2">68</text>
<text x="57.7" y="93.7">69</text>
<text x="36.2" y="96.3">25</text>
<text x="36.2" y="98.8">26</text>
<text x="36.2" y="101.3">27</text>
<text x="57.7" y="96.3">70</text>
<text x="57.7" y="98.8">71</text>
<text x="57.7" y="101.3">72</text>
<text x="36.2" y="103.9">28</text>
<text x="36.2" y="106.4">29</text>
<text x="57.7" y="103.9">73</text>
<text x="57.7" y="106.4">74</text>
<text x="36.2" y="109">30</text>
<text x="36.2" y="111.5">31</text>
<text x="57.7" y="109">75</text>
<text x="57.7" y="111.5">76</text>
<text x="36.2" y="114">32</text>
<text x="36.2" y="116.6">33</text>
<text x="36.2" y="119.1">34</text>
<text x="57.7" y="114">77</text>
<text x="57.7" y="116.6">78</text>
<text x="57.7" y="119.1">79</text>
<text x="36.2" y="121.7">35</text>
<text x="36.2" y="124.2">36</text>
<text x="57.7" y="121.7">80</text>
<text x="57.7" y="124.2">81</text>
<text x="36.2" y="126.7">37</text>
<text x="36.2" y="129.3">38</text>
<text x="36.2" y="131.8">39</text>
<text x="57.7" y="126.7">82</text>
<text x="57.7" y="129.3">83</text>
<text x="57.7" y="131.8">84</text>
<text x="36.2" y="134.4">40</text>
<text x="36.2" y="136.9">41</text>
<text x="57.7" y="134.4">85</text>
<text x="57.7" y="136.9">86</text>
<text x="36.2" y="139.4">42</text>
<text x="36.2" y="142">43</text>
<text x="57.7" y="139.4">87</text>
<text x="57.7" y="142">88</text>
<text x="36.2" y="144.5">44</text>
<text x="36.2" y="147.1">45</text>
<text x="57.7" y="144.5">89</text>
<text x="57.7" y="147.1">90</text>
</g>
<g font-size="1.8" fill="#0f0f0f">
<text x="235.4" y="22.5">RESET</text>
<text x="109.2" y="27.6">A18</text>
<text x="109.2" y="25.1">A19</text>
<text x="141.1" y="25.1">A20</text>
<text x="142.3" y="27.6">A9</text>
<text x="182.9" y="25.1">A12</text>
<text x="182.9" y="27.6">A7</text>
<text x="109.2" y="35.2">A6</text>
<text x="109.2" y="32.7">A7</text>
<text x="109.2" y="30.1">A8</text>
<text x="141.1" y="30.1">A10</text>
<text x="141.1" y="32.7">A11</text>
<text x="141.1" y="35.2">A12</text>
<text x="182.9" y="30.1">A6</text>
<text x="182.9" y="32.7">A5</text>
<text x="182.9" y="35.2">A4</text>
<text x="214.7" y="35.2">A11</text>
<text x="215.9" y="32.7">A9</text>
<text x="215.9" y="30.1">A8</text>
<text x="109.2" y="40.3">A4</text>
<text x="109.2" y="37.8">A5</text>
<text x="141.1" y="37.8">A13</text>
<text x="141.1" y="40.3">A14</text>
<text x="182.9" y="40.3">A2</text>
<text x="182.9" y="37.8">A3</text>
<text x="214.7" y="40.3">A10</text>
<text x="109.2" y="47.9">A1</text>
<text x="109.2" y="45.4">A2</text>
<text x="109.2" y="42.8">A3</text>
<text x="141.1" y="42.8">A15</text>
<text x="141.1" y="45.4">A16</text>
<text x="141.1" y="47.9">A17</text>
<text x="182.9" y="42.8">A1</text>
<text x="182.9" y="47.9">D0</text>
<text x="182.9" y="45.4">A0</text>
<text x="210.1" y="42.9">20 SRAMCS</text>
<text x="215.8" y="45.4">D7</text>
<text x="215.8" y="47.9">D6</text>
<text x="106.7" y="50.5">ROMCS</text>
<text x="182.9" y="50.5">D1</text>
<text x="182.9" y="53">D2</text>
<text x="215.8" y="53">D4</text>
<text x="215.8" y="50.5">D5</text>
<text x="25.4" y="55.5">SRAMCS</text>
<text x="61.8" y="55.5">ROMCS</text>
<text x="94" y="58.1">D0</text>
<text x="156.1" y="55.5">D15</text>
<text x="157.3" y="58.1">D7</text>
<text x="215.8" y="55.5">D3</text>
<text x="30.5" y="60.6">WR</text>
<text x="63.3" y="60.6">RD</text>
<text x="94" y="63.2">D1</text>
<text x="94" y="65.7">D9</text>
<text x="94" y="60.6">D8</text>
<text x="156.1" y="65.7">D13</text>
<text x="156.1" y="60.6">D14</text>
<text x="157.3" y="63.2">D6</text>
<text x="94" y="68.2">D2</text>
<text x="94" y="70.8">D10</text>
<text x="156.1" y="70.8">D12</text>
<text x="157.3" y="68.2">D5</text>
<text x="30.5" y="73.3">PB1</text>
<text x="62.1" y="73.3">PB3</text>
<text x="94" y="73.3">D3</text>
<text x="94" y="75.9">D11</text>
<text x="157.3" y="73.3">D4</text>
<text x="25.4" y="88.6">A12</text>
<text x="67.4" y="88.6">A11</text>
<text x="25.4" y="93.6">A8</text>
<text x="25.4" y="91.1">A10</text>
<text x="68.6" y="91.1">A9</text>
<text x="68.6" y="93.6">A7</text>
<text x="25.4" y="101.3">A15</text>
<text x="25.4" y="98.7">A13</text>
<text x="25.4" y="96.2">A6</text>
<text x="67.4" y="101.3">A17</text>
<text x="67.4" y="98.7">A14</text>
<text x="68.6" y="96.2">A5</text>
<text x="25.4" y="103.8">A20</text>
<text x="67.4" y="103.8">A16</text>
<text x="67.4" y="106.3">A18</text>
<text x="25.4" y="108.9">A3</text>
<text x="25.4" y="114">A1</text>
<text x="68.6" y="114">A4</text>
<text x="25.4" y="116.5">A0</text>
<text x="68.6" y="116.5">A2</text>
<text x="25.4" y="121.6">D0</text>
<text x="27.9" y="124.1">RESET</text>
<text x="68.4" y="124.1">D1</text>
<text x="25.4" y="131.7">D14</text>
<text x="25.4" y="126.7">D2</text>
<text x="25.4" y="129.2">D3</text>
<text x="67.2" y="129.2">D13</text>
<text x="67.2" y="126.7">D12</text>
<text x="67.2" y="131.7">D15</text>
<text x="25.4" y="134.3">D4</text>
<text x="25.4" y="136.8">D6</text>
<text x="68.4" y="136.8">D7</text>
<text x="68.4" y="134.3">D5</text>
<text x="25.4" y="139.4">D8</text>
<text x="68.4" y="141.9">D9</text>
<text x="25.4" y="144.4">D10</text>
<text x="21.4" y="172.4">PB3</text>
<text x="31.6" y="172.4">PB1</text>
</g>
<g font-size="1.8" fill="#009600">
<text x="210.1" y="25.1">27 WR</text>
<text x="210.1" y="37.8">22 RD</text>
<text x="111.8" y="55.5">RD 14</text>
</g>
<g font-size="1.8" fill="#989898">
<text x="21.6" y="179.9">R4</text>
<text x="31.8" y="179.9">R6</text>
<text x="21.2" y="181.6" transform="rotate(-90 21.2 181.6)">100R</text>
<text x="31.3" y="181.6" transform="rotate(-90 31.3 181.6)">100R</text>
</g>
<text font-size=".9" fill="#006464" x="218.3" y="74.2">PWR_FLAG</text>
</svg>
